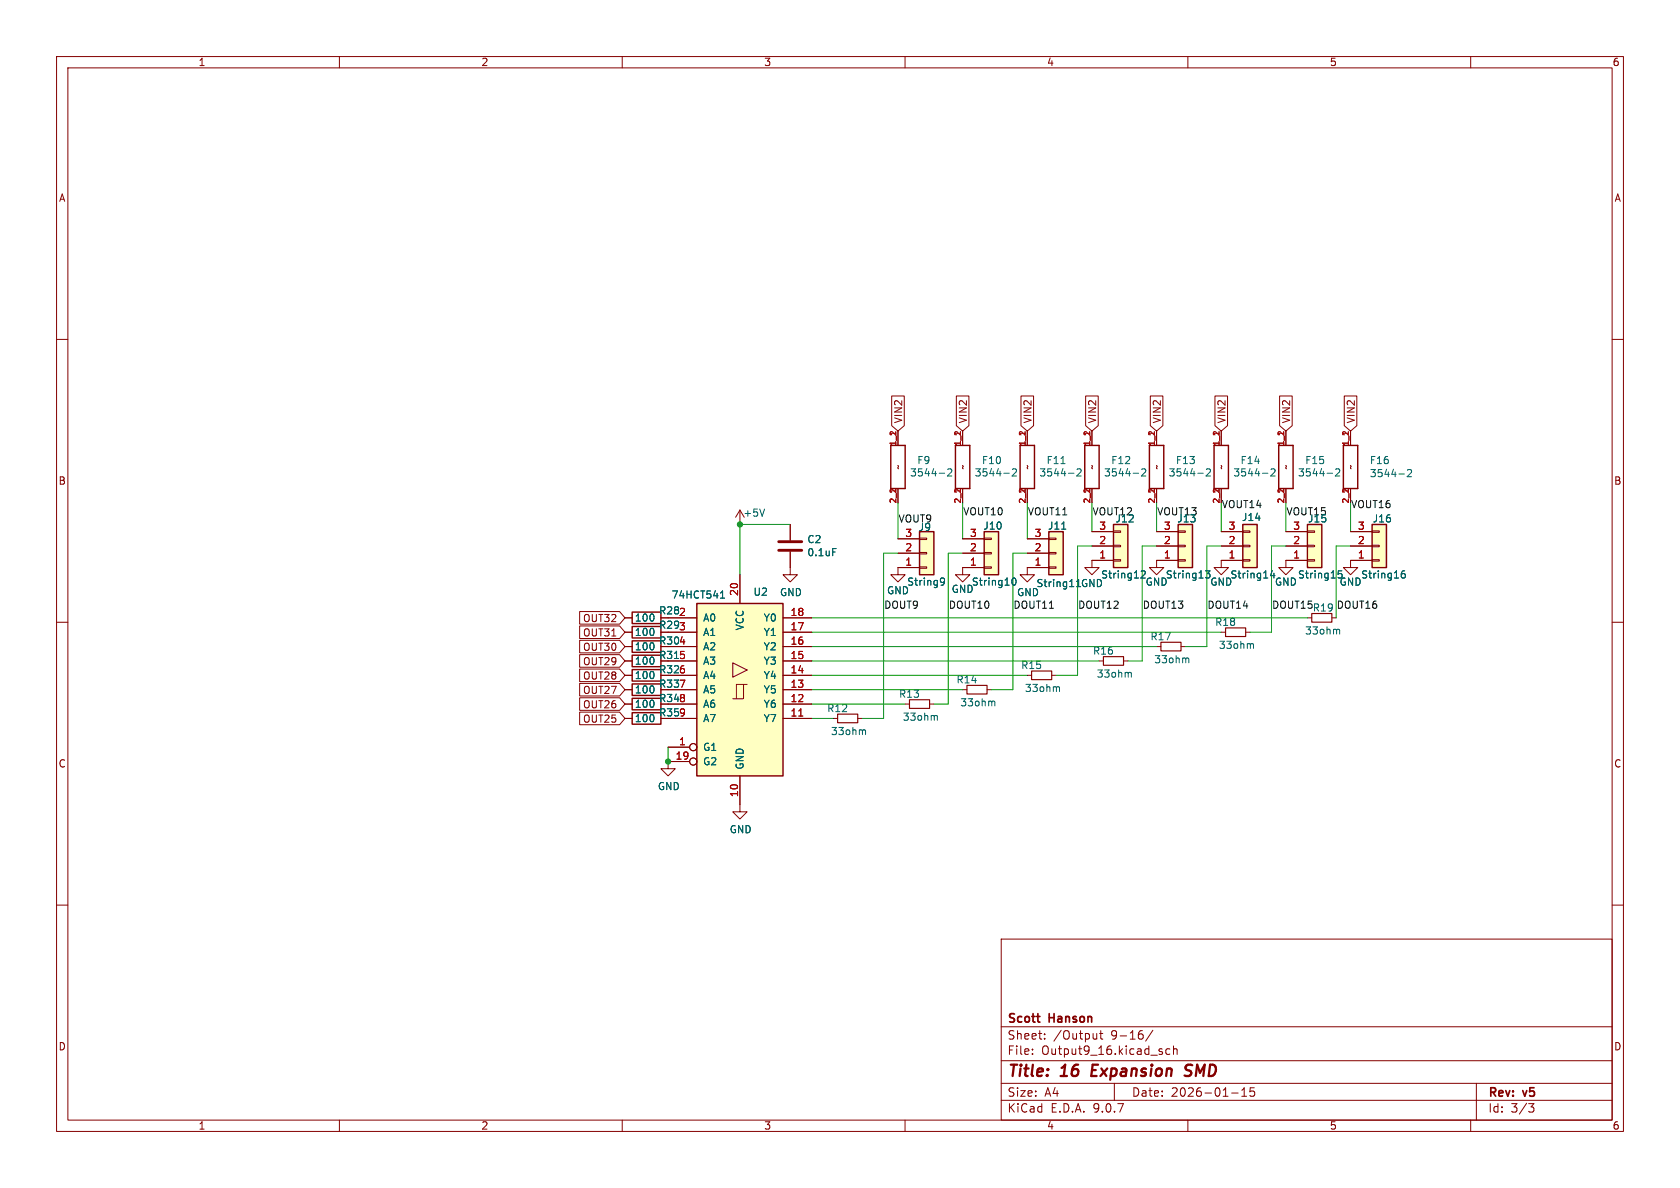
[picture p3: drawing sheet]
<svg xmlns="http://www.w3.org/2000/svg" width="297mm" height="210mm" viewBox="0 0 297 210" stroke-linecap="round" stroke-linejoin="round" font-family="sans-serif">
<g fill="none" stroke="#840000" stroke-width=".18">
<path d="M10 10h277v190h-277zM12 12h273v186h-273zM60 10v2M110 10v2M160 10v2M210 10v2M260 10v2M10 60h2M285 60h2M10 110h2M285 110h2M10 160h2"/>
<path d="M177 166h108v32h-108zM285 160h2M60 198v2M110 198v2M160 198v2M177 194.5h108M177 191.5h108M177 187.5h108M177 181.5h108M182.5 186.3v.1M182.5 185.5v.1M184.7 183.6v.1"/>
<path d="M184.7 182.8v.1M193.9 182.7v1M193.9 183.6l-.2 .1M194.4 182.7h.6M194.6 182.2v1.3l.4 .2M197 191.5v3M202 182.8l.1 .3-.1 .5M203.8 182.1l-1.3 2M205.5 186v.3M206.8 185.5l-.4-.1-.3 .3v.4l.1 .2h.6M207.5 185.5l.2-.1 .3 .1 .1 .9M207.5 184.9v1.5"/>
<path d="M210 198v2M217.7 193.2h1.2M219.5 193.8h.9M219.5 192.7l.5-.4v1.5M221.7 192.3h-.7v.7l.2-.1h.5l.1 .3-.1 .5-.2 .1-.5-.1M260 198v2M261 191.5v6.5M270.2 195.1h1l-.5 .6 .4 .1 .1 .5-.3 .3h-.4"/>
</g>
<path d="M193.2 188.2l-.3 2h1M210.5 190a.85 .85 0 0 1-1.1 .1M210.5 188.2l-.7 .1a.46 .46 0 0 0-.2 .5 .46 .46 0 0 0 .3 .4l.6 .2" fill="none" stroke="#840000" stroke-width=".4"/>
<path d="M123.2 106.7h15.2v30.5h-15.2z" fill="#ffffc2"/>
<g fill="none" stroke="#840000" stroke-width=".18">
<path d="M227.3 99.1v1.2h1.3l-1.3 1.3-1.2-1.3h1.2M110.5 109.2h1.3M110.5 111.8h1.3M118.1 109.2h5.1M118.1 111.8h5.1M118.1 114.3h5.1M118.1 116.8h5.1M118.1 119.4h5.1M129.5 117.2l2.6 1.2-2.6 1.3zM130.8 101.6v5.1M138.4 109.2h5.1M138.4 111.8h5.1"/>
<path d="M138.4 114.3h5.1M138.4 116.8h5.1M138.4 119.4h5.1M181.6 100.3v1.3h1.3l-1.3 1.3-1.3-1.3h1.3M118.1 121.9h5.1M118.1 124.5h5.1M118.1 127h5.1M118.1 132.1h3.8M118.1 134.6h3.8M130.8 137.2v5M131.4 121h-1.2v2.5M132.1 121h-.7v2.5h-1.9"/>
<path d="M138.4 121.9h5.1M138.4 124.5h5.1M138.4 127h5.1"/>
<circle cx="122.6" cy="132.1" r=".63"/>
<circle cx="122.6" cy="134.6" r=".63"/>
</g>
<path d="M111.8 110.7h5v2.1h-5zM111.8 108.2h5v2h-5zM123.2 106.7h15.2v30.5h-15.2z" fill="none" stroke="#840000" stroke-width=".25"/>
<path d="M141.2 126.6h.7" fill="none" stroke="#a90000" stroke-width=".18"/>
<path d="M127.4 105.7h.7M127.4 104.8l.3-.3v1.2" fill="none" stroke="#006464" stroke-width=".18"/>
<path d="M174 94h2.5v7.6h-2.5z" fill="#ffffc2"/>
<path d="M174 94h2.5v7.6h-2.5z" fill="none" stroke="#840000" stroke-width=".25"/>
<path d="M170.2 97.8h3.8M170.2 95.3h3.8M174 97.7h1.3v.2h-1.3zM174 95.1h1.3v.3h-1.3zM238.8 99.1v1.2h1.2l-1.2 1.3-1.3-1.3h1.3M170.2 100.3h3.8M174 100.2h1.3v.3h-1.3zM231.1 109.2h.8M235.5 109.2h.7" fill="none" stroke="#840000" stroke-width=".18"/>
<path d="M179 102.3l.2-.1a.68 .68 0 0 1 .4 .6 .68 .68 0 0 1-.4 .6l-.2-.1-.1-.3zM236.5 111.2l.3 .2v.7" fill="none" stroke="#006464" stroke-width=".18"/>
<path d="M231.9 108.5h3.6v1.5h-3.6z" fill="none" stroke="#840000" stroke-width=".2"/>
<path d="M185.4 94h2.6v7.6h-2.6z" fill="#ffffc2"/>
<path d="M237.5 78.7h2.5v7.7h-2.5zM185.4 94h2.6v7.6h-2.6z" fill="none" stroke="#840000" stroke-width=".25"/>
<path d="M238.8 76.2v2.5M181.6 97.8h3.8M181.6 95.3h3.8M185.4 97.7h1.3v.2h-1.3zM185.4 95.1h1.3v.3h-1.3zM238.8 86.4v2.5M181.6 100.3h3.8M185.4 100.2h1.3v.3h-1.3z" fill="none" stroke="#840000" stroke-width=".18"/>
<path d="M187.7 93.5h.7M247.3 83.8h1M248.8 83.1l.5-.1 .3 .4-.8 .9h.8M190.3 103.7h.7M190.6 102.6l-.3 .2" fill="none" stroke="#006464" stroke-width=".18"/>
<path d="M242.6 92.7h2.5v7.6h-2.5z" fill="#ffffc2"/>
<path d="M157.5 78.7h2.5v7.7h-2.5zM242.6 92.7h2.5v7.6h-2.5zM111.8 118.4h5v2h-5zM111.8 115.8h5v2.1h-5zM111.8 113.3h5v2h-5zM111.8 123.4h5v2.1h-5zM111.8 126h5v2h-5zM111.8 120.9h5v2h-5z" fill="none" stroke="#840000" stroke-width=".25"/>
<g fill="none" stroke="#840000" stroke-width=".18">
<path d="M158.7 76.2v2.5M130 91.4l.8-1.2v2.5M139.7 97.5v4.1h1.3l-1.3 1.3-1.3-1.3h1.3M139.7 92.7v2.8M158.7 86.4v2.5M238.8 99.1h3.8M238.8 96.5h3.8M238.8 94h3.8M242.6 98.9h1.2v.3h-1.2zM242.6 96.4h1.2v.2h-1.2zM242.6 93.9h1.2v.2h-1.2zM110.5 116.8h1.3"/>
<path d="M110.5 119.4h1.3M110.5 114.3h1.3M158.7 100.3v1.3h1.3l-1.3 1.3-1.2-1.3h1.2M194.3 116.8h.8M198.6 116.8h.8M110.5 124.5h1.3M110.5 127h1.3M110.5 121.9h1.3M118.1 134.6v1.3h1.3l-1.3 1.3-1.3-1.3h1.3M130.8 142.2v1.3h1.3l-1.3 1.3-1.3-1.3h1.3"/>
</g>
<path d="M135.2 90l-.5 1.3M147.2 97h.6M166 83.7h1M167.5 83l.5-.1 .3 .3-.8 .9h.8M199.6 118.9l.4 .1v.7M248.3 100.9l-.3 .1a.86 .86 0 0 0 0 1.2l.4-.1 .1-.5-.3-.2h-.2l-.3 .2" fill="none" stroke="#006464" stroke-width=".18"/>
<path d="M195.1 116.1h3.5v1.5h-3.5z" fill="none" stroke="#840000" stroke-width=".2"/>
<path d="M137.7 95.8h4M137.7 97.3h4" fill="none" stroke="#840000" stroke-width=".51"/>
<path d="M162.6 94h2.5v7.6h-2.5z" fill="#ffffc2"/>
<path d="M168.9 78.7h2.5v7.7h-2.5zM180.3 78.7h2.6v7.7h-2.6zM162.6 94h2.5v7.6h-2.5z" fill="none" stroke="#840000" stroke-width=".25"/>
<g fill="none" stroke="#840000" stroke-width=".18">
<path d="M170.2 76.2v2.5M181.6 76.2v2.5M158.7 97.8h3.9M158.7 95.3h3.9M162.6 97.7h1.2v.2h-1.2zM162.6 95.1h1.2v.3h-1.2zM170.2 86.4v2.5M181.6 86.4v2.5M193 99.1v1.2h1.3l-1.3 1.3-1.2-1.3h1.2M204.5 99.1v1.2h1.2l-1.2 1.3-1.3-1.3h1.3M158.7 100.3h3.9M162.6 100.2h1.2v.3h-1.2z"/>
<path d="M170.2 100.3v1.3h1.2l-1.2 1.3-1.3-1.3h1.3M204.5 114.3h.7M208.8 114.3h.7M170.2 121.9h.7M174.5 121.9h.8"/>
</g>
<path d="M177.5 83.7h.9M179 83l.5-.1 .2 .3-.8 .9h.8M187.6 82h.7M188.9 83.7h1M190.4 83l.5-.1 .2 .3-.8 .9h.8M166.4 102.2h.3l.2 .1a.84 .84 0 0 1-.3 1.1h-.2M167 102.7l-.3 .3-.3-.1M209.8 116.3l.4 .2v.7M175.5 123.9l.4 .2v.7" fill="none" stroke="#006464" stroke-width=".18"/>
<path d="M205.2 113.5h3.6v1.6h-3.6zM170.9 121.2h3.6v1.5h-3.6z" fill="none" stroke="#840000" stroke-width=".2"/>
<path d="M208.3 92.7h2.5v7.6h-2.5z" fill="#ffffc2"/>
<path d="M191.8 78.7h2.5v7.7h-2.5zM203.2 78.7h2.5v7.7h-2.5zM214.6 78.7h2.6v7.7h-2.6zM226.1 78.7h2.5v7.7h-2.5zM208.3 92.7h2.5v7.6h-2.5z" fill="none" stroke="#840000" stroke-width=".25"/>
<g fill="none" stroke="#840000" stroke-width=".18">
<path d="M193 76.2v2.5M204.5 76.2v2.5M215.9 76.2v2.5M227.3 76.2v2.5M193 86.4v2.5M204.5 99.1h3.8M204.5 96.5h3.8M204.5 94h3.8M204.5 86.4v2.5M208.3 98.9h1.2v.3h-1.2zM208.3 96.4h1.2v.2h-1.2zM208.3 93.9h1.2v.2h-1.2z"/>
<path d="M215.9 99.1v1.2h1.3l-1.3 1.3-1.3-1.3h1.3M215.9 86.4v2.5M227.3 86.4v2.5M147.3 127h.8M151.6 127h.8M160 124.5h.8M164.3 124.5h.8"/>
</g>
<path d="M200.3 83.7h1M201.8 83l.5-.1 .3 .3-.8 .9h.8M211.8 83.7h.9M213.3 83l.4-.1 .3 .3-.8 .9h.8M223.2 83.7h1M224.7 83l.5-.1 .2 .3-.8 .9h.8M234.6 83.7h1M236.1 83l.5-.1 .3 .3-.8 .9h.8M213.1 100.9h.8l-.4 .5 .3 .1 .1 .4M213.1 102.1l.6 .1M152.7 129l.3 .2v.7M165.4 126.5l.3 .2v.6" fill="none" stroke="#006464" stroke-width=".18"/>
<path d="M148.1 126.2h3.5v1.6h-3.5zM160.8 123.7h3.5v1.5h-3.5z" fill="none" stroke="#840000" stroke-width=".2"/>
<path d="M219.7 92.7h2.5v7.6h-2.5z" fill="#ffffc2"/>
<path d="M219.7 92.7h2.5v7.6h-2.5z" fill="none" stroke="#840000" stroke-width=".25"/>
<path d="M215.9 99.1h3.8M215.9 96.5h3.8M215.9 94h3.8M219.7 98.9h1.3v.3h-1.3zM219.7 96.4h1.3v.2h-1.3zM219.7 93.9h1.3v.2h-1.3z" fill="none" stroke="#840000" stroke-width=".18"/>
<path d="M224.9 100.8l-.3 1h.8M225.2 101.3v.9" fill="none" stroke="#006464" stroke-width=".18"/>
<path d="M196.8 92.7h2.6v7.6h-2.6z" fill="#ffffc2"/>
<path d="M196.8 92.7h2.6v7.6h-2.6z" fill="none" stroke="#840000" stroke-width=".25"/>
<path d="M193 99.1h3.8M193 96.5h3.8M193 94h3.8M196.8 98.9h1.3v.3h-1.3zM196.8 96.4h1.3v.2h-1.3zM196.8 93.9h1.3v.2h-1.3zM181.6 119.4h.8M185.9 119.4h.8M215.9 111.8h.8M220.2 111.8h.8" fill="none" stroke="#840000" stroke-width=".18"/>
<path d="M201.8 101l.4-.1 .3 .4-.8 .9h.8M221.2 113.8l.4 .2v.6M186.9 121.4l.4 .2v.6" fill="none" stroke="#006464" stroke-width=".18"/>
<path d="M182.4 118.6h3.5v1.5h-3.5zM216.7 111h3.5v1.5h-3.5z" fill="none" stroke="#840000" stroke-width=".2"/>
<path d="M231.1 92.7h2.6v7.6h-2.6z" fill="#ffffc2"/>
<path d="M231.1 92.7h2.6v7.6h-2.6z" fill="none" stroke="#840000" stroke-width=".25"/>
<g fill="none" stroke="#840000" stroke-width=".18">
<path d="M157.6 70h2.3v5.2l-1.2 1-1.1-1zM169.1 70h2.2v5.2l-1.1 1-1.1-1zM180.5 70h2.2v5.2l-1.1 1-1.1-1zM191.9 70h2.3v5.2l-1.2 1-1.1-1zM203.4 70h2.2v5.2l-1.1 1-1.1-1zM214.8 70h2.2v5.2l-1.1 1-1.1-1zM226.2 70h2.2v5.2l-1.1 1-1.1-1zM237.6 70h2.3v5.2l-1.1 1-1.2-1zM139.7 92.7v2.8M139.7 97.5v2.8M158.7 97.8h3.9M158.7 95.3h3.9"/>
<path d="M170.2 97.8h3.8M170.2 95.3h3.8M181.6 97.8h3.8M181.6 95.3h3.8M193 99.1h3.8M193 96.5h3.8M193 94h3.8M204.5 99.1h3.8M204.5 96.5h3.8M204.5 94h3.8M215.9 99.1h3.8M215.9 96.5h3.8"/>
<path d="M215.9 94h3.8M227.3 99.1h3.8M227.3 96.5h3.8M227.3 94h3.8M231.1 98.9h1.3v.3h-1.3zM231.1 96.4h1.3v.2h-1.3zM231.1 93.9h1.3v.2h-1.3zM238.8 99.1h3.8M238.8 96.5h3.8M238.8 94h3.8M102.5 110.6h7l1 1.2-1 1.1h-7zM102.5 108.1h7l1 1.1-1 1.1h-7z"/>
<path d="M102.5 115.7h7l1 1.1-1 1.2h-7zM102.5 113.2h7l1 1.1-1 1.1h-7zM102.5 118.3h7l1 1.1-1 1.1h-7zM110.5 111.8h1.3M110.5 109.2h1.3M110.5 114.3h1.3M110.5 116.8h1.3M110.5 119.4h1.3M118.1 111.8h5.1M118.1 109.2h5.1M118.1 114.3h5.1M118.1 116.8h5.1"/>
<path d="M118.1 119.4h5.1M130.8 101.6v5.1M138.4 111.8h5.1M138.4 109.2h5.1M138.4 114.3h5.1M138.4 116.8h5.1M138.4 119.4h5.1M158.7 100.3h3.9M170.2 100.3h3.8M181.6 100.3h3.8M102.5 123.3h7l1 1.2-1 1.1h-7zM102.5 120.8h7l1 1.1-1 1.1h-7z"/>
<path d="M102.5 125.9h7l1 1.1-1 1.1h-7zM110.5 121.9h1.3M110.5 124.5h1.3M110.5 127h1.3M118.1 121.9h5.1M118.1 124.5h5.1M118.1 127h5.1M118.1 132.1h3.8M118.1 134.6h3.8M130.8 137.2v5M138.4 121.9h5.1M138.4 124.5h5.1"/>
<path d="M138.4 127h5.1"/>
<circle cx="122.6" cy="132.1" r=".63"/>
<circle cx="122.6" cy="134.6" r=".63"/>
</g>
<g fill="none" stroke="#006464" stroke-width=".18">
<path d="M147.2 97h.6M187.7 93.5h.7M127.4 105.7h.7M127.4 104.8l.3-.3v1.2M166.4 102.2h.3l.2 .1a.84 .84 0 0 1-.3 1.1h-.2M167 102.7l-.3 .3-.3-.1M179 102.3l.2-.1a.68 .68 0 0 1 .4 .6 .68 .68 0 0 1-.4 .6l-.2-.1-.1-.3zM190.3 103.7h.7M190.6 102.6l-.3 .2M201.8 101l.4-.1 .3 .4-.8 .9h.8M213.1 100.9h.8l-.4 .5 .3 .1 .1 .4M213.1 102.1l.6 .1"/>
<path d="M224.9 100.8l-.3 1h.8M225.2 101.3v.9M237.2 100.9h-.6l-.1 .6 .2-.1 .5 .1 .1 .4M248.3 100.9l-.3 .1a.86 .86 0 0 0 0 1.2l.4-.1 .1-.5-.3-.2h-.2l-.3 .2"/>
</g>
<g fill="none" stroke="#009600" stroke-width=".18">
<path d="M139.7 92.7h-8.9v8.9M158.7 97.8h-2.5v29.2h-3.8M158.7 88.9v6.4M170.2 97.8h-2.6v26.7h-2.5M170.2 88.9v6.4M181.6 97.8h-2.5v24.1h-3.8M181.6 88.9v6.4M193 96.5h-2.5v22.9h-3.8M193 88.9v5.1M204.5 96.5h-2.6v20.3h-2.5M204.5 88.9v5.1M215.9 96.5h-2.5v17.8h-3.9"/>
<path d="M215.9 88.9v5.1M227.3 96.5h-2.5v15.3h-3.8M227.3 88.9v5.1M238.8 96.5h-2.6v12.7M238.8 88.9v5.1M143.5 119.4h38.1M143.5 111.8h72.4M143.5 109.2h87.6M143.5 116.8h50.8M143.5 114.3h61M118.1 132.1v2.5M143.5 121.9h26.7"/>
<path d="M143.5 127h3.8M143.5 124.5h16.5"/>
</g>
<path d="M141.2 126.6h.7" fill="none" stroke="#a90000" stroke-width=".18"/>
<g fill="#009600" stroke="#009600" stroke-width=".18">
<circle cx="130.8" cy="92.7" r=".46"/>
<circle cx="118.1" cy="134.6" r=".46"/>
</g>
<g font-size="2.8" fill="#840000">
<text x="178" y="190.9">Title:</text>
<text x="187.7" y="190.9">16</text>
<text x="193.8" y="190.9">Expansion</text>
<text x="211.2" y="190.9">SMD</text>
</g>
<g font-size="2.1" fill="#840000">
<text x="178" y="184">Sheet:</text>
<text x="178" y="181.2">Scott</text>
<text x="185.5" y="181.2">Hanson</text>
<text x="186.2" y="184">/Output</text>
<text x="196.5" y="184">9-16/</text>
<text x="178" y="186.7">File:</text>
<text x="184.1" y="186.7">Output9_16.kicad_sch</text>
<text x="178" y="196.9">KiCad</text>
<text x="178" y="194.1">Size:</text>
<text x="184.7" y="194.1">A4</text>
<text x="185.7" y="196.9">E.D.A.</text>
<text x="193.3" y="196.9">9.0.7</text>
<text x="200" y="194.1">Date:</text>
<text x="207" y="194.1">2026-01-15</text>
<text x="263" y="194.3">Rev:</text>
<text x="263" y="196.9">Id:</text>
<text x="267.1" y="196.9">3/3</text>
<text x="269.4" y="194.3">v5</text>
</g>
<g font-size="1.8" fill="#840000">
<text x="35" y="11.9">1</text>
<text x="85" y="11.9">2</text>
<text x="135" y="11.9">3</text>
<text x="185" y="11.9">4</text>
<text x="235" y="11.9">5</text>
<text x="285" y="11.9">6</text>
<text x="10.3" y="35.9">A</text>
<text x="285.3" y="35.9">A</text>
<text x="159.7" y="74.9" transform="rotate(-90 159.7 74.9)">VIN2</text>
<text x="171.1" y="74.9" transform="rotate(-90 171.1 74.9)">VIN2</text>
<text x="182.6" y="74.9" transform="rotate(-90 182.6 74.9)">VIN2</text>
<text x="194" y="74.9" transform="rotate(-90 194 74.9)">VIN2</text>
<text x="205.4" y="74.9" transform="rotate(-90 205.4 74.9)">VIN2</text>
<text x="216.9" y="74.9" transform="rotate(-90 216.9 74.9)">VIN2</text>
<text x="228.3" y="74.9" transform="rotate(-90 228.3 74.9)">VIN2</text>
<text x="239.7" y="74.9" transform="rotate(-90 239.7 74.9)">VIN2</text>
<text x="159.6" y="83.1" transform="rotate(-90 159.6 83.1)">~</text>
<text x="171" y="83.1" transform="rotate(-90 171 83.1)">~</text>
<text x="182.5" y="83.1" transform="rotate(-90 182.5 83.1)">~</text>
<text x="193.9" y="83.1" transform="rotate(-90 193.9 83.1)">~</text>
<text x="205.3" y="83.1" transform="rotate(-90 205.3 83.1)">~</text>
<text x="216.8" y="83.1" transform="rotate(-90 216.8 83.1)">~</text>
<text x="228.2" y="83.1" transform="rotate(-90 228.2 83.1)">~</text>
<text x="239.6" y="83.1" transform="rotate(-90 239.6 83.1)">~</text>
<text x="10.3" y="85.9">B</text>
<text x="285.3" y="85.9">B</text>
<text x="103" y="112.7">OUT31</text>
<text x="103" y="110.2">OUT32</text>
<text x="103" y="117.8">OUT29</text>
<text x="103" y="115.3">OUT30</text>
<text x="116.4" y="119.2">R326</text>
<text x="116.4" y="116.7">R315</text>
<text x="116.4" y="114.1">R304</text>
<text x="103" y="120.3">OUT28</text>
<text x="103" y="125.4">OUT26</text>
<text x="103" y="122.9">OUT27</text>
<text x="116.4" y="124.3">R348</text>
<text x="116.4" y="121.8">R337</text>
<text x="103" y="128">OUT25</text>
<text x="116.4" y="126.8">R359</text>
<text x="10.3" y="135.9">C</text>
<text x="285.3" y="135.9">C</text>
<text x="10.3" y="185.9">D</text>
<text x="285.3" y="185.9">D</text>
<text x="35" y="199.9">1</text>
<text x="85" y="199.9">2</text>
<text x="135" y="199.9">3</text>
<text x="185" y="199.9">4</text>
<text x="235" y="199.9">5</text>
<text x="285" y="199.9">6</text>
</g>
<g font-size="1.8" fill="#006464">
<text x="162.1" y="82.2">F9</text>
<text x="173.5" y="82.2">F10</text>
<text x="184.9" y="82.2">F11</text>
<text x="196.4" y="82.2">F12</text>
<text x="207.8" y="82.2">F13</text>
<text x="219.2" y="82.2">F14</text>
<text x="230.6" y="82.2">F15</text>
<text x="242.1" y="82.2">F16</text>
<text x="160.8" y="84.4">3544-2</text>
<text x="172.2" y="84.4">3544-2</text>
<text x="183.7" y="84.4">3544-2</text>
<text x="195.1" y="84.4">3544-2</text>
<text x="206.5" y="84.4">3544-2</text>
<text x="217.9" y="84.4">3544-2</text>
<text x="229.4" y="84.4">3544-2</text>
<text x="242.1" y="84.6">3544-2</text>
<text x="131.3" y="91.5">+5V</text>
<text x="162.3" y="94.1">J9</text>
<text x="173.7" y="93.8">J10</text>
<text x="185.2" y="93.8">J11</text>
<text x="197.1" y="92.6">J12</text>
<text x="208" y="92.6">J13</text>
<text x="219.5" y="92.3">J14</text>
<text x="231.1" y="92.6">J15</text>
<text x="242.6" y="92.6">J16</text>
<text x="142.6" y="96.2">C2</text>
<text x="142.6" y="98.5">0.1uF</text>
<text x="118.6" y="106">74HCT541</text>
<text x="133.1" y="105.5">U2</text>
<text x="137.8" y="105.6">GND</text>
<text x="156.7" y="105.3">GND</text>
<text x="160.3" y="103.7">String9</text>
<text x="168.1" y="105">GND</text>
<text x="171.7" y="103.7">String10</text>
<text x="179.7" y="105.6">GND</text>
<text x="183.1" y="104">String11</text>
<text x="191" y="104">GND</text>
<text x="194.6" y="102.5">String12</text>
<text x="202.4" y="103.7">GND</text>
<text x="206" y="102.5">String13</text>
<text x="213.9" y="103.7">GND</text>
<text x="217.4" y="102.5">String14</text>
<text x="225.3" y="103.7">GND</text>
<text x="229.4" y="102.5">String15</text>
<text x="236.7" y="103.7">GND</text>
<text x="240.5" y="102.5">String16</text>
<text x="112.1" y="112.6">100</text>
<text x="112.1" y="110.1">100</text>
<text x="124.2" y="110.1">A0</text>
<text x="124.2" y="112.6">A1</text>
<text x="131.7" y="111.5" transform="rotate(-90 131.7 111.5)">VCC</text>
<text x="134.9" y="110.1">Y0</text>
<text x="134.9" y="112.6">Y1</text>
<text x="203.3" y="113.4">R17</text>
<text x="214.7" y="110.8">R18</text>
<text x="230.6" y="112.4">33ohm</text>
<text x="112.1" y="117.7">100</text>
<text x="112.1" y="115.2">100</text>
<text x="124.2" y="115.2">A2</text>
<text x="124.2" y="117.7">A3</text>
<text x="134.9" y="115.2">Y2</text>
<text x="134.9" y="117.7">Y3</text>
<text x="180.4" y="118.5">R15</text>
<text x="193.1" y="115.9">R16</text>
<text x="193.8" y="120">33ohm</text>
<text x="204" y="117.4">33ohm</text>
<text x="215.4" y="114.9">33ohm</text>
<text x="112.1" y="125.3">100</text>
<text x="112.1" y="120.2">100</text>
<text x="112.1" y="122.8">100</text>
<text x="124.2" y="120.2">A4</text>
<text x="124.2" y="122.8">A5</text>
<text x="124.2" y="125.3">A6</text>
<text x="134.9" y="120.2">Y4</text>
<text x="134.9" y="122.8">Y5</text>
<text x="134.9" y="125.3">Y6</text>
<text x="158.8" y="123.5">R13</text>
<text x="169" y="121">R14</text>
<text x="169.7" y="125.1">33ohm</text>
<text x="181.1" y="122.5">33ohm</text>
<text x="112.1" y="127.9">100</text>
<text x="124.2" y="127.9">A7</text>
<text x="134.9" y="127.9">Y7</text>
<text x="146.1" y="126.1">R12</text>
<text x="146.8" y="130.1">33ohm</text>
<text x="159.5" y="127.6">33ohm</text>
<text x="124.2" y="132.9">G1</text>
<text x="124.2" y="135.5">G2</text>
<text x="131.7" y="136.1" transform="rotate(-90 131.7 136.1)">GND</text>
<text x="116.2" y="139.9">GND</text>
<text x="128.9" y="147.5">GND</text>
</g>
<g font-size="1.8" fill="#0f0f0f">
<text x="215.9" y="89.9">VOUT14</text>
<text x="238.8" y="89.9">VOUT16</text>
<text x="158.7" y="92.4">VOUT9</text>
<text x="170.2" y="91.2">VOUT10</text>
<text x="181.6" y="91.2">VOUT11</text>
<text x="193" y="91.2">VOUT12</text>
<text x="204.5" y="91.2">VOUT13</text>
<text x="227.3" y="91.2">VOUT15</text>
<text x="156.2" y="107.7">DOUT9</text>
<text x="167.6" y="107.7">DOUT10</text>
<text x="179.1" y="107.7">DOUT11</text>
<text x="190.5" y="107.7">DOUT12</text>
<text x="201.9" y="107.7">DOUT13</text>
<text x="213.4" y="107.7">DOUT14</text>
<text x="224.8" y="107.7">DOUT15</text>
<text x="236.2" y="107.7">DOUT16</text>
<text x="232" y="108.3">R19</text>
</g>
<g font-size="1.8" fill="#a90000">
<text x="159.9" y="95">3</text>
<text x="171.4" y="95">3</text>
<text x="182.8" y="95">3</text>
<text x="194.2" y="93.7">3</text>
<text x="205.7" y="93.7">3</text>
<text x="217.1" y="93.7">3</text>
<text x="228.5" y="93.7">3</text>
<text x="240" y="93.7">3</text>
<text x="159.9" y="100.1">1</text>
<text x="159.9" y="97.5">2</text>
<text x="171.4" y="100.1">1</text>
<text x="171.4" y="97.5">2</text>
<text x="182.8" y="100.1">1</text>
<text x="182.8" y="97.5">2</text>
<text x="194.2" y="98.8">1</text>
<text x="194.2" y="96.3">2</text>
<text x="205.7" y="98.8">1</text>
<text x="205.7" y="96.3">2</text>
<text x="217.1" y="98.8">1</text>
<text x="217.1" y="96.3">2</text>
<text x="228.5" y="98.8">1</text>
<text x="228.5" y="96.3">2</text>
<text x="240" y="98.8">1</text>
<text x="240" y="96.3">2</text>
<text x="130.6" y="105.5" transform="rotate(-90 130.6 105.5)">20</text>
<text x="116.4" y="111.4">R293</text>
<text x="116.4" y="108.8">R282</text>
<text x="139.7" y="109">18</text>
<text x="139.7" y="111.5">17</text>
<text x="139.7" y="114">16</text>
<text x="139.7" y="116.6">15</text>
<text x="139.7" y="119.1">14</text>
<text x="139.7" y="121.7">13</text>
<text x="139.7" y="124.2">12</text>
<text x="119.9" y="131.8">1</text>
<text x="139.7" y="126.7">11</text>
<text x="119.3" y="134.4">19</text>
<text x="130.6" y="141" transform="rotate(-90 130.6 141)">10</text>
</g>
<g font-size="1.4" fill="#a90000">
<text x="158.5" y="77.4" transform="rotate(-90 158.5 77.4)">2</text>
<text x="169.9" y="77.4" transform="rotate(-90 169.9 77.4)">2</text>
<text x="181.4" y="77.4" transform="rotate(-90 181.4 77.4)">2</text>
<text x="192.8" y="77.4" transform="rotate(-90 192.8 77.4)">2</text>
<text x="204.2" y="77.4" transform="rotate(-90 204.2 77.4)">2</text>
<text x="215.6" y="77.4" transform="rotate(-90 215.6 77.4)">2</text>
<text x="227.1" y="77.4" transform="rotate(-90 227.1 77.4)">2</text>
<text x="238.5" y="77.4" transform="rotate(-90 238.5 77.4)">2</text>
<text x="158.5" y="79" transform="rotate(-90 158.5 79)">1_1</text>
<text x="169.9" y="79" transform="rotate(-90 169.9 79)">1_1</text>
<text x="181.4" y="79" transform="rotate(-90 181.4 79)">1_1</text>
<text x="192.8" y="79" transform="rotate(-90 192.8 79)">1_1</text>
<text x="204.2" y="79" transform="rotate(-90 204.2 79)">1_1</text>
<text x="215.6" y="79" transform="rotate(-90 215.6 79)">1_1</text>
<text x="227.1" y="79" transform="rotate(-90 227.1 79)">1_1</text>
<text x="238.5" y="79" transform="rotate(-90 238.5 79)">1_1</text>
<text x="158.5" y="89.1" transform="rotate(-90 158.5 89.1)">2_1</text>
<text x="158.5" y="87.5" transform="rotate(-90 158.5 87.5)">2</text>
<text x="169.9" y="89.1" transform="rotate(-90 169.9 89.1)">2_1</text>
<text x="169.9" y="87.5" transform="rotate(-90 169.9 87.5)">2</text>
<text x="181.4" y="89.1" transform="rotate(-90 181.4 89.1)">2_1</text>
<text x="181.4" y="87.5" transform="rotate(-90 181.4 87.5)">2</text>
<text x="192.8" y="89.1" transform="rotate(-90 192.8 89.1)">2_1</text>
<text x="192.8" y="87.5" transform="rotate(-90 192.8 87.5)">2</text>
<text x="204.2" y="89.1" transform="rotate(-90 204.2 89.1)">2_1</text>
<text x="204.2" y="87.5" transform="rotate(-90 204.2 87.5)">2</text>
<text x="215.6" y="89.1" transform="rotate(-90 215.6 89.1)">2_1</text>
<text x="215.6" y="87.5" transform="rotate(-90 215.6 87.5)">2</text>
<text x="227.1" y="89.1" transform="rotate(-90 227.1 89.1)">2_1</text>
<text x="227.1" y="87.5" transform="rotate(-90 227.1 87.5)">2</text>
<text x="238.5" y="89.1" transform="rotate(-90 238.5 89.1)">2_1</text>
<text x="238.5" y="87.5" transform="rotate(-90 238.5 87.5)">2</text>
</g>
</svg>
